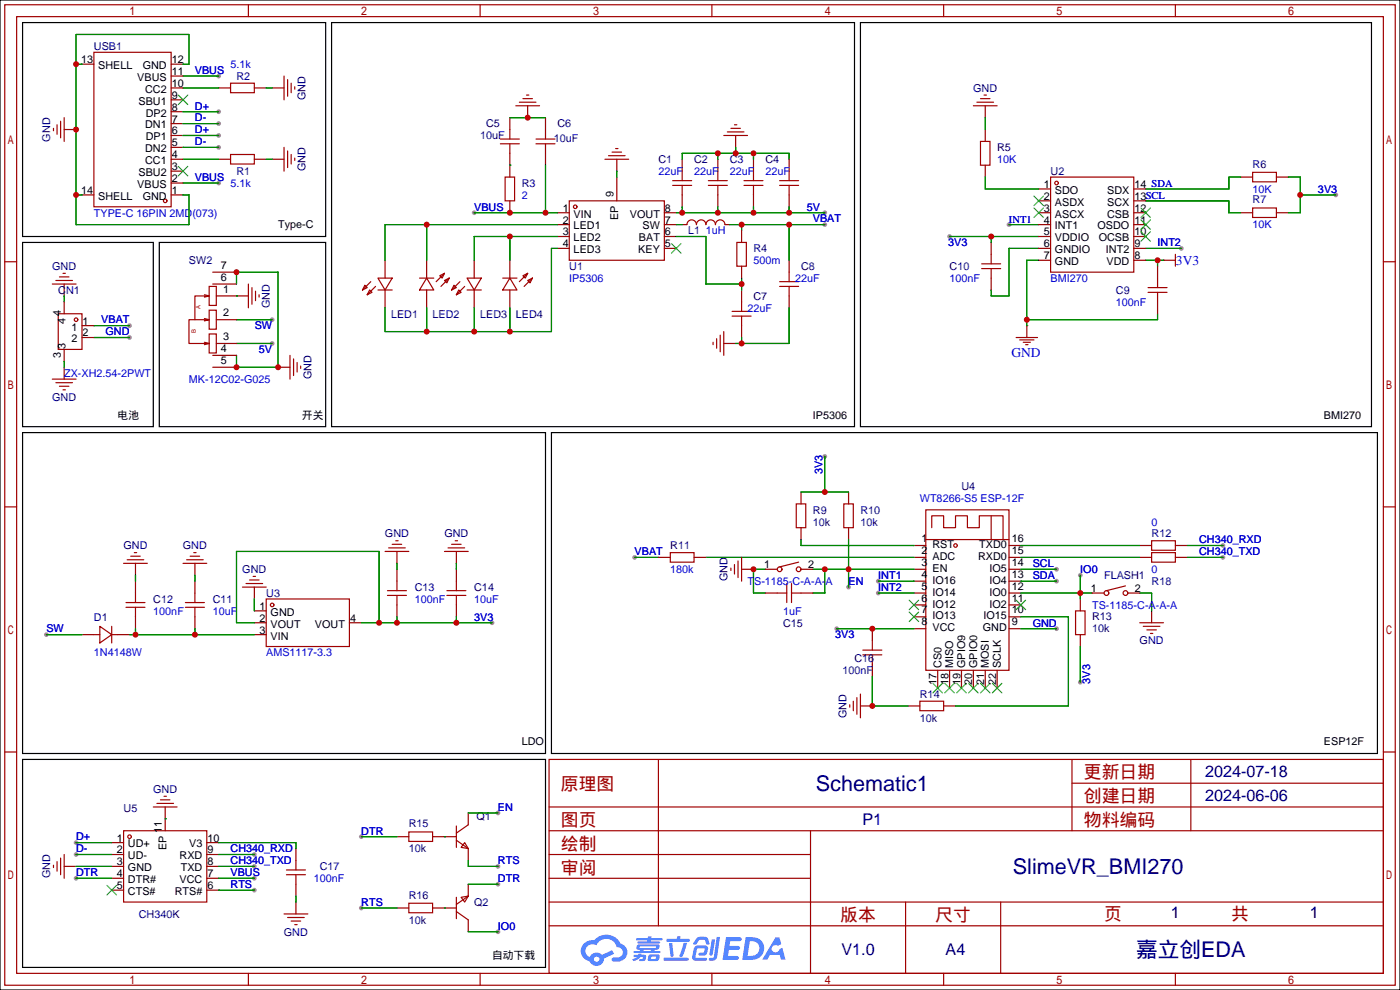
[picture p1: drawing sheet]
<svg xmlns="http://www.w3.org/2000/svg" width="299mm" height="212mm" viewBox="0 0 299 212" stroke-linecap="round" stroke-linejoin="round" font-family="sans-serif">
<path d="M0 0h299.2v211.6h-299.2z" fill="#fff" stroke="#000" stroke-width=".25"/>
<g fill="#999">
<circle cx="46.7" cy="16.3" r=".51"/>
<circle cx="46.7" cy="39.1" r=".51"/>
<circle cx="46.7" cy="23.9" r=".51"/>
<circle cx="46.7" cy="26.4" r=".51"/>
<circle cx="46.7" cy="29" r=".51"/>
<circle cx="46.7" cy="31.5" r=".51"/>
<circle cx="176.3" cy="48" r=".51"/>
<circle cx="176.3" cy="45.5" r=".51"/>
<circle cx="105.2" cy="133.1" r=".51"/>
<circle cx="215.6" cy="48" r=".51"/>
<circle cx="16.3" cy="187.7" r=".51"/>
<circle cx="16.3" cy="180.1" r=".51"/>
<circle cx="106.4" cy="173.7" r=".51"/>
<circle cx="106.4" cy="199.1" r=".51"/>
<circle cx="77.2" cy="194.1" r=".51"/>
<circle cx="77.2" cy="178.8" r=".51"/>
<circle cx="106.4" cy="185.2" r=".51"/>
<circle cx="106.4" cy="189" r=".51"/>
<circle cx="187.7" cy="124.2" r=".51"/>
<circle cx="135.6" cy="119.1" r=".51"/>
<circle cx="230.9" cy="122.9" r=".51"/>
<circle cx="181.4" cy="125.5" r=".51"/>
<circle cx="54.4" cy="190.2" r=".51"/>
<circle cx="54.4" cy="187.7" r=".51"/>
<circle cx="54.4" cy="182.6" r=".51"/>
<circle cx="54.4" cy="185.2" r=".51"/>
<circle cx="261.4" cy="116.6" r=".51"/>
<circle cx="261.4" cy="119.1" r=".51"/>
<circle cx="16.3" cy="182.6" r=".51"/>
<circle cx="58.2" cy="68.3" r=".51"/>
<circle cx="58.2" cy="73.4" r=".51"/>
<circle cx="27.7" cy="72.1" r=".51"/>
<circle cx="27.7" cy="69.6" r=".51"/>
<circle cx="230.9" cy="145.8" r=".51"/>
<circle cx="178.8" cy="134.4" r=".51"/>
<circle cx="176.3" cy="97.5" r=".51"/>
<circle cx="252.5" cy="53.1" r=".51"/>
<circle cx="285.5" cy="41.7" r=".51"/>
<circle cx="202.9" cy="50.5" r=".51"/>
<circle cx="225.8" cy="134.4" r=".51"/>
<circle cx="225.8" cy="121.7" r=".51"/>
<circle cx="225.8" cy="124.2" r=".51"/>
<circle cx="187.7" cy="126.7" r=".51"/>
<circle cx="9.9" cy="135.6" r=".51"/>
<circle cx="101.3" cy="45.5" r=".51"/>
</g>
<g fill="none" stroke="#a10000" stroke-width=".25">
<path d="M1 1h297.2v209.6h-297.2zM3.6 3.6h292.1v204.4h-292.1zM53.1 1v2.6M102.6 1v2.6M152.1 1v2.6M201.7 1v2.6M251.2 1v2.6M1 55.9h2.6M295.7 55.9h2.5M1 108.3h2.6M295.7 108.3h2.5M1 160.7h2.6"/>
<path d="M117.3 162.3h178.4v45.7h-178.4zM117.3 177.5h178.4M117.3 172.5h178.4M140.7 162.3v35.6M173.2 177.5v30.5M229.1 162.3v15.2M229.1 167.4h66.6M254.5 162.3v15.2M295.7 160.7h2.5M117.3 182.6h55.9M117.3 197.9h178.4M117.3 192.8h178.4"/>
<path d="M117.3 187.7h55.9M193.5 192.8v15.2M213.9 192.8v15.2M53.1 208v2.6M102.6 208v2.6M152.1 208v2.6M201.7 208v2.6M251.2 208v2.6"/>
</g>
<g fill="#5487ff">
<path d="M155.2 200.3h2.6a.48 .48 0 0 1 .7 .4 .48 .48 0 0 1-.6 .4h-1.8l-.2 1.1h1.9a.43 .43 0 0 1 .4 .4 .43 .43 0 0 1-.5 .4h-1.9l-.2 1.3h1.7a.45 .45 0 0 1 .5 .2 .45 .45 0 0 1-.1 .6h-3.3z"/>
<path d="M165.7 200.3h.9l.4 1.5-.8 .3a.84 .84 0 0 0-1.2 .3 .84 .84 0 0 0 .4 1.1 .84 .84 0 0 0 1.1-.4l.1-.2 .6-.3 .7 2.5h-1l-.2-1h-2.1l-.6 1h-1.1z"/>
<path d="M152.1 200.8h.7l-.5 3.1a.36 .36 0 0 1-.3 .3 .36 .36 0 0 1-.4-.3z"/>
<path d="M153.2 200.2h.7l-.6 4.3a1.13 1.13 0 0 1-1.8 .6l.2-.4h.7l.2-.2z"/>
<path d="M148.9 200.6l.6-.4h1a.77 .77 0 0 1 .9 .5l.3 1-.2 .2h-.5l-.3-.9-.2-.2-1 .1-.7 1-.6-.1-.1-.2z"/>
<path d="M148.4 202.4l.6-.3h1.7a.81 .81 0 0 1 .7 .5 .81 .81 0 0 1-.2 .8 .81 .81 0 0 1-.9 .8h-.7a.32 .32 0 0 1-.3-.3 .32 .32 0 0 1 .4-.3h.7l.2-.9-1.6 .1-.4 1.8 2.2 .1a.32 .32 0 0 1 .3 .4 .32 .32 0 0 1-.4 .2h-2.2l-.5-.3-.1-.5z"/>
<path d="M141.9 204.7h5a.33 .33 0 0 1 .3 .3 .33 .33 0 0 1-.3 .3h-4.9l-.2-.1z"/>
<path d="M146.1 201.5h.8l-.7 2a.98 .98 0 0 1-.7 1.1l-.3-.3z"/>
<path d="M143 201.6h.7l.3 2.5a.34 .34 0 0 1-.3 .4 .34 .34 0 0 1-.4-.3z"/>
<path d="M142.5 200.7h2.1l.3-.6h.6l-.1 .6h1.7a.32 .32 0 0 1 .4 .3 .32 .32 0 0 1-.4 .3h-4.5l-.2-.2z"/>
<path d="M135.5 204.1h.9l.1-.3h.6v.3h.8a.82 .82 0 0 1-.5 1.3h-.8v-.4l.7-.1 .1-.3a.68 .68 0 0 0-1 .4l-1.1 .4-.1-.4 .9-.5h-.7z"/>
<path d="M136 200.5h2.4l.1-.3h.7v.3h2.2l.2 .3-.2 .2h-2.3v.2h1.8l.2 .3-.2 .1h-4.5l-.1-.4h2l.1-.2h-2.3l-.1-.2z"/>
<path d="M159.4 200.3l-.8 4.9h1.7a2.5 2.5 0 0 0 3-2.5 2.5 2.5 0 0 0-3.1-2.4zM160.3 201.1a1.61 1.61 0 0 1 2 1.5 1.61 1.61 0 0 1-1.8 1.7h-.7z"/>
<path d="M136.2 202a.55 .55 0 0 0-.2 .8 .55 .55 0 0 0 .7 .2l.1 .3h-1.3v.3l5.4 .1 .3-.2-.2-.2h-1.2l.2-.3a.7 .7 0 0 0 .8-.3 .7 .7 0 0 0 0-.8l-4.2-.1zM136.8 202.3l3.3-.1 .1 .1-.2 .3h-3.2zM137.5 203h1.7l-.2 .3h-1.4z"/>
<path d="M138.6 204.2a1.05 1.05 0 0 0 0 1.2 2.91 2.91 0 0 0 2.2-.2 .98 .98 0 0 0 0-1.2h-1.6zM139.2 204.5l.9-.1 .1 .4-.2 .2-.8-.1z"/>
<path d="M124.9 201.6a2.23 2.23 0 0 0-.7 2.3 2.23 2.23 0 0 0 1.8 1.6 1.58 1.58 0 0 0 1.8 .9 1.58 1.58 0 0 0 1.3-1.5l2.2-1.1-.5-.7-2.1 1a1.65 1.65 0 0 0-2.7 .4 1.45 1.45 0 0 1-.8-1.9 1.45 1.45 0 0 1 2-.7l.3 .1a2.3 2.3 0 0 1 2.3-1.3 2.3 2.3 0 0 1 2 1.7 1.12 1.12 0 0 1 1.3 1 1.12 1.12 0 0 1-1.1 1.2h-.7a.45 .45 0 0 0-.6 .4 .45 .45 0 0 0 .5 .5 2.21 2.21 0 0 0 2.2-.5 2.21 2.21 0 0 0 .5-2.3 2.13 2.13 0 0 0-1.3-1.1 3.3 3.3 0 0 0-5.6-.7l-1.1 .1zM127 205a.57 .57 0 0 1 1.1 0 .57 .57 0 0 1-1.1 0z"/>
</g>
<g fill="none" stroke="#870000" stroke-width=".25">
<path d="M17.5 13.7h2.6M36.6 18.8h2.5M36.6 16.3h2.5M36.6 13.7h2.5M46.7 18.8h2.6M54.4 18.8h2.5M58.2 18.8h2.5M13.7 27.7h2.6M36.6 34h2.5M36.6 39.1h2.5M36.6 36.6h2.5M36.6 31.5h2.5"/>
<path d="M36.6 29h2.5M36.6 26.4h2.5M36.6 23.9h2.5M36.6 21.3h2.5M46.7 34h2.6M54.4 34h2.5M58.2 34h2.5M109 25.1v2.6M109 32.8v5M112.8 22.6v2.5M116.6 25.1v2.6M116.6 32.8v2.5"/>
<path d="M131.8 34v2.6M131.8 37.8v5.1M145.8 34v2.6M153.4 34v2.6M157.2 29v2.5M161 34v2.6M168.7 34v2.6M210.6 22.6v2.5M210.6 27.7v2.5M210.6 35.3v2.5M265.2 37.8h2.5M272.8 37.8h2.5"/>
<path d="M17.5 41.7h2.6M36.6 41.7h2.5M45.5 58.2h5M82.3 55.6v3.8M91.2 55.6v3.8M101.3 55.6v3.8M109 42.9v2.6M109 55.6v3.8M119.1 45.5h2.6M119.1 48h2.6M119.1 50.5h2.6M119.1 53.1h2.6"/>
<path d="M142 45.5h2.5M142 48h2.5M142 50.5h2.5M142 53.1h2.5M145.8 48h1M145.8 41.7v2.5M153.4 41.7v2.5M154.9 48h1.1M158.5 49.3v2.5M158.5 56.9v2.5M161 41.7v2.5M168.7 41.7v2.5"/>
<path d="M168.7 55.6v2.6M211.8 51.8v2.6M211.8 59.4v2.6M222 45.5h2.5M222 48h2.5M222 50.5h2.5M222 53.1h2.5M222 40.4h2.5M222 42.9h2.5M222 55.6h2.5M242.3 45.5h2.6M242.3 48h2.6"/>
<path d="M242.3 50.5h2.6M242.3 53.1h2.6M242.3 40.4h2.6M242.3 42.9h2.6M242.3 55.6h2.6M247.4 56.9v2.5M248.7 55.6h.1M265.2 45.5h2.5M272.8 45.5h2.5M13.7 60.7v2.5M13.7 64.5v2.6M13.7 74.7v2.5"/>
<path d="M13.7 78.5v2.5M17.5 69.6h2.6M17.5 72.1h2.6M45.5 78.5h5M45.5 75.9h5M45.5 60.7h5M46.2 73.4h4.3M46.2 63.2h6.9M46.2 68.3h4.3M59.4 78.5h2.6M82.3 62v3.8M91.2 62v3.8"/>
<path d="M101.3 62v3.8M109 62v3.8M154.7 73.4h2.5M158.5 62v2.5M158.5 69.6v2.5M168.7 63.2v2.6M219.5 69.6h.1M247.4 64.5v2.6M84.8 117.9v2.5M97.5 117.9v2.5M140.7 119.1h2.6M148.3 119.1h2.6"/>
<path d="M171.2 105.2v2.5M171.2 112.8v2.5M181.4 105.2v2.5M181.4 112.8v2.5M195.3 119.1h2.6M195.3 116.6h2.6M215.6 119.1h2.6M215.6 116.6h2.6M243.6 119.1h2.5M243.6 116.6h2.5M251.2 119.1h2.5M251.2 116.6h2.5"/>
<path d="M17.5 135.6h2.6M25.1 135.6h2.6M29 120.4v2.5M29 124.2v2.5M29 131.8v2.6M41.7 120.4v2.5M41.7 124.2v2.5M41.7 131.8v2.6M54.4 130.6h2.5M54.4 133.1h2.5M54.4 135.6h2.5M54.4 125.5v2.5"/>
<path d="M74.7 133.1h2.5M84.8 121.7v2.5M84.8 129.3v2.5M97.5 121.7v2.5M97.5 129.3v2.5M158.5 121.7h2.5M163.6 126.7h2.5M163.6 121.7h2.5M171.2 126.7h2.5M171.2 121.7h2.5M186.4 134.4v2.5M195.3 134.4h2.6"/>
<path d="M195.3 131.8h2.6M195.3 129.3h2.6M195.3 126.7h2.6M195.3 124.2h2.6M195.3 121.7h2.6M215.6 134.4h2.6M215.6 131.8h2.6M215.6 129.3h2.6M215.6 126.7h2.6M215.6 124.2h2.6M215.6 121.7h2.6M230.9 128v2.6"/>
<path d="M230.9 135.6v2.6M233.4 126.7h2.6M241 126.7h2.6M246.1 130.6v2.5M183.9 150.9h2.5M186.4 142v2.5M194.1 150.9h2.5M200.4 143.3v3.8M201.7 150.9h2.5M202.9 143.3v3.8M205.5 143.3v3.8M208 143.3v3.8"/>
<path d="M210.6 143.3v3.8M213.1 143.3v3.8M35.3 172.5v5M84.8 178.8h2.6M92.5 178.8h5M100.1 173.7v2.6M13.7 185.2h2.6M23.9 180.1h2.5M23.9 182.6h2.5M23.9 185.2h2.5M23.9 187.7h2.5M23.9 190.2h2.5"/>
<path d="M44.2 180.1h2.5M44.2 182.6h2.5M44.2 185.2h2.5M44.2 187.7h2.5M44.2 190.2h2.5M63.2 181.4v2.5M63.2 189v2.5M63.2 192.8v2.5M84.8 194.1h2.6M92.5 194.1h5M100.1 181.4v2.5M100.1 189v2.5"/>
<path d="M100.1 196.6v2.5"/>
</g>
<g fill="none" stroke="#a10000" stroke-width=".25">
<path d="M20.1 11.2h16.5v33h-16.5zM49.3 17.8h5.1v2h-5.1zM60.7 16.3v5M61.5 17v3.6M62.2 17.8v2M63 18.5v.6M11.4 27.4v.5M12.2 26.7v2M13 25.9v3.6M13.7 25.1v5.1M49.3 33h5.1v2.1h-5.1zM60.7 31.5v5.1"/>
<path d="M61.5 32.3v3.5M62.2 33v2.1M63 33.8v.5M106.9 29.7h4.1M106.9 30.7h4.1M107.9 37.8h2.1v5.1h-2.1zM109 27.7v2M109 30.7v2.1M110.2 22.6h5.1M111 21.8h3.6M111.8 21.1h2M112.5 20.3h.5"/>
<path d="M114.6 29.7h4M114.6 30.7h4M116.6 27.7v2M116.6 30.7v2.1M129.3 34h5.1M130 33.3h3.6M130.8 32.5h2M131.6 31.8h.5M143.8 39.6h4M143.8 38.6h4M145.8 36.6v2M145.8 39.6v2.1"/>
<path d="M151.4 39.6h4M151.4 38.6h4M153.4 36.6v2M153.4 39.6v2.1M154.7 29h5.1M155.4 28.2h3.6M156.2 27.4h2M157 26.7h.5M159 39.6h4.1M159 38.6h4.1M161 36.6v2M161 39.6v2.1"/>
<path d="M166.6 39.6h4.1M166.6 38.6h4.1M168.7 36.6v2M168.7 39.6v2.1M208 22.6h5.1M208.8 21.8h3.5M209.5 30.2h2.1v5.1h-2.1zM209.5 21.1h2.1M210.3 20.3h.5M224.5 37.8h17.8v20.4h-17.8zM267.7 36.8h5.1v2.1h-5.1zM11.9 59.9h3.6"/>
<path d="M12.7 59.2h2M13.5 58.4h.5M80.8 59.4h3l-1.5 2.6zM89.7 59.4h3M91.2 59.4l1.5 2.6h-3zM94 58.9l1-.5-.5 1zM95 59.9l1-.5-.5 1.1zM95 58.4l-1.8 1.8M96 59.4l-1.8 1.8M99.8 59.4h3.1l-1.6 2.6zM107.4 59.4h3.1M109 59.4l1.5 2.6h-3.1z"/>
<path d="M111.8 58.9l1-.5-.5 1zM112.8 59.9l1-.5-.5 1.1zM112.8 58.4l-1.8 1.8M113.8 59.4l-1.8 1.8M121.7 42.9h20.3v12.7h-20.3zM146.8 48a1.02 1.02 0 0 1 1-1 1.02 1.02 0 0 1 1 1M148.8 48a1.02 1.02 0 0 1 1.1-1 1.02 1.02 0 0 1 1 1M150.9 48a1.02 1.02 0 0 1 1-1 1.02 1.02 0 0 1 1 1M152.9 48a1.02 1.02 0 0 1 1-1 1.02 1.02 0 0 1 1 1M157.5 51.8h2v5.1h-2zM168.7 58.2v2M209.8 57.4h4.1"/>
<path d="M209.8 56.4h4.1M211.8 54.4v2M211.8 57.4v2M247.4 59.4v2.1M248.7 55.6h2.5M251.2 54.4v2.5M267.7 44.4h5.1v2.1h-5.1zM11.2 60.7h5.1M12.4 67.1h5.1v7.6h-5.1zM43.7 68.6l1-.3h-4.3v5.1h4.3M43.7 63.5l1-.3h-3v5.1M43.7 68.1l1 .2"/>
<path d="M43.7 73.2l1 .2M43.7 63l1 .2M44.7 66.3h1.5v4.1h-1.5zM44.7 71.4h1.5v4h-1.5zM44.7 61.2h1.5v4.1h-1.5zM44.7 73.4l-1 .3M53.1 60.7v5.1M53.8 61.5v3.5M54.6 62.2v2.1M55.4 63v.5M62 75.9v5.1M62.7 76.7v3.6"/>
<path d="M63.5 77.5v2M64.3 78.2v.5M78 61l.5 .5-1 .5zM79 62l.5 .5-1 .5zM79.2 60.2l-1.7 1.8M80.3 61.2l-1.8 1.8M80.8 62h3M97 61l.5 .5-1 .5zM98 62l.6 .5-1.1 .5zM98.3 60.2l-1.8 1.8M99.3 61.2l-1.8 1.8M99.8 62h3.1"/>
<path d="M152.4 73.2v.5M153.2 72.4v2M153.9 71.6v3.6M154.7 70.9v5M156.5 67.6h4M156.5 66.5h4M158.5 64.5v2M158.5 67.6v2M166.6 61.2h4.1M166.6 60.2h4.1M168.7 61.2v2M217.2 72.1h4.5"/>
<path d="M217.9 72.6h3.1M218.7 73.2h1.5M219.2 73.7h.5M219.5 69.6v2.5M245.4 62.5h4M245.4 61.5h4M247.4 62.5v2M11.2 81h5.1M11.9 81.8h3.6M12.7 82.5h2M13.5 83.3h.5M27.2 119.6h3.5"/>
<path d="M27.9 118.9h2.1M28.7 118.1h.5M39.9 119.6h3.5M40.6 118.9h2.1M41.4 118.1h.5M82.3 117.9h5.1M83.1 117.1h3.5M83.8 116.3h2.1M84.6 115.6h.5M95 117.9h5.1M95.8 117.1h3.5M96.5 116.3h2.1"/>
<path d="M97.3 115.6h.5M143.3 118.1h5v2h-5zM157.7 119.9v3.5M158.5 119.1v5.1M170.2 107.7h2v5.1h-2zM180.3 107.7h2.1v5.1h-2.1zM197.9 109h17.7v34.3h-17.7zM197.9 115.3h17.7M199.1 112.8v-2.6h2.6v2.6h2.5v-2.6h2.6v2.6h2.5v-2.6h5.1v5.1M211.8 110.2v5.1M246.1 115.6h5.1v2h-5.1zM246.1 118.1h5.1v2h-5.1z"/>
<path d="M20.1 135.6h1.2M21.3 133.9l2.6 1.7-2.6 1.8zM23.9 135.6h1.2M23.9 133.9v3.5M26.4 120.4h5.1M26.9 128.8h4.1M26.9 129.8h4.1M29 126.7v2.1M29 129.8v2M39.1 120.4h5.1M39.6 128.8h4.1M39.6 129.8h4.1"/>
<path d="M41.7 126.7v2.1M41.7 129.8v2M51.8 125.5h5.1M52.6 124.7h3.5M53.3 124h2.1M54.1 123.2h.5M56.9 128h17.8v10.2h-17.8zM82.8 126.2h4.1M82.8 127.3h4.1M84.8 124.2v2M84.8 127.3v2M95.5 126.2h4.1"/>
<path d="M95.5 127.3h4.1M97.5 124.2v2M97.5 127.3v2M156.2 121.4v.5M157 120.6v2.1M166.1 126.7h2M168.1 124.7v4.1M169.2 126.7h2M169.2 124.7v4.1M170.7 120.1l-4.1 1.1M184.4 138.9h4.1M184.4 140h4.1"/>
<path d="M186.4 136.9v2M186.4 140v2M229.9 130.6h2v5h-2zM240.5 125.2l-4 1M243.6 133.1h5.1M244.3 133.9h3.6M245.1 134.6h2M245.9 135.4h.5M181.6 150.6v.5M182.4 149.9v2M183.1 149.1v3.6M183.9 148.3v5.1"/>
<path d="M196.6 149.9h5.1v2h-5.1zM26.4 177.5h17.8v15.3h-17.8zM32.8 172.5h5M33.5 171.7h3.6M34.3 170.9h2M35.1 170.2h.5M87.4 177.8h5.1v2h-5.1zM97.5 176.5v4.6M97.5 179.6l2.6 1.8M100.1 176.3l-2.6 1.8M11.4 184.9v.5M12.2 184.2v2"/>
<path d="M13 183.4v3.5M13.7 182.6v5.1M60.7 195.3h5.1M61.2 186.9h4.1M61.2 185.9h4.1M61.5 196.1h3.5M62.2 196.9h2.1M63 197.6h.5M63.2 183.9v2M63.2 186.9v2.1M87.4 193h5.1v2.1h-5.1zM97.5 191.8v4.5"/>
<path d="M97.5 194.8l2.6 1.8M98.6 191.8l1.5-.3-.8 1.3zM99.3 180.1l.8 1.3-1.5-.3zM100.1 191.5l-2.6 1.8"/>
<circle cx="225.8" cy="39.1" r=".38"/>
<circle cx="35.3" cy="42.9" r=".38"/>
<circle cx="122.9" cy="44.2" r=".38"/>
<circle cx="16.3" cy="68.3" r=".38"/>
<circle cx="204.2" cy="116.6" r=".38"/>
<circle cx="58.2" cy="129.3" r=".38"/>
<circle cx="166.6" cy="121.7" r=".51"/>
<circle cx="170.7" cy="121.7" r=".51"/>
<circle cx="236.5" cy="126.7" r=".51"/>
<circle cx="240.5" cy="126.7" r=".51"/>
<circle cx="27.7" cy="178.8" r=".38"/>
</g>
<g fill="none" stroke="#008700" stroke-width=".25">
<path d="M16.3 13.7h1.2M39.1 18.8h7.6M39.1 16.3h7.6M39.1 13.7h1.3v-6.3h-24.1v40.6h24.1v-6.3h-1.3M56.9 18.8h1.3M39.1 34h7.6M39.1 39.1h7.6M39.1 23.9h7.6M39.1 26.4h7.6M39.1 29h7.6M39.1 31.5h7.6M56.9 34h1.3"/>
<path d="M109 35.3h.1M109 25.1h7.6M116.6 35.3v10.2M131.8 36.6v1.2M145.8 34v-1.2h22.9v1.2M153.4 32.8v1.2M157.2 31.5v1.3M161 32.8v1.2M210.6 25.1v2.6M210.6 37.8v2.6h11.4M265.2 37.8h-2.6v2.6h-17.7M275.3 37.8h2.6v7.7h-2.6"/>
<path d="M16.3 41.7h1.2M91.2 48v7.6M101.3 45.5h17.8M109 50.5v5.1M119.1 48h-36.8v7.6M119.1 50.5h-17.8v5.1M119.1 53.1h-1.2v17.8h-35.6v-5.1M144.5 48h1.3M144.5 50.5h6.4v10.2h7.6M144.5 45.5h31.8M145.8 44.2v1.3M153.4 44.2v1.3"/>
<path d="M156 48h20.3M158.5 48v1.3M158.5 59.4v2.6M161 44.2v1.3M168.7 44.2v1.3M168.7 48v7.6M202.9 50.5h19.1M211.8 50.5v1.3M215.6 48h6.4M222 53.1h-6.4v10.1h-3.8v-1.2M222 55.6h-2.5v14M244.9 42.9h17.7v2.6h2.6"/>
<path d="M244.9 53.1h7.6M244.9 55.6h3.8M247.4 55.6v1.3M277.9 41.7h7.6M13.7 63.2v1.3M13.7 77.2v1.3M20.1 72.1h7.6M20.1 69.6h7.6M50.5 63.2h.1M50.5 73.4h7.7M50.5 60.7v-2.5h8.9v20.3h-8.9v-2.6M50.5 68.3h7.7"/>
<path d="M91.2 65.8v5.1M101.3 65.8v5.1M109 65.8v5.1M158.5 72.1v1.3M168.7 65.8v7.6h-11.5M247.4 67.1v1.2h-27.9M176.3 97.5v7.7M135.6 119.1h5.1M150.9 119.1h44.4M171.2 115.3v1.3h24.1M171.2 105.2h10.2M181.4 115.3v10.2"/>
<path d="M218.2 116.6h25.4M218.2 119.1h25.4M253.7 116.6h7.7M253.7 119.1h7.7M9.9 135.6h7.6M27.7 135.6h26.7M29 122.9v1.3M29 134.4v1.2M41.7 122.9v1.3M41.7 134.4v1.2M54.4 128v2.6M54.4 133.1h-3.9v-15.2h30.5v15.2"/>
<path d="M77.2 133.1h28M84.8 120.4v1.3M84.8 131.8v1.3M97.5 120.4v1.3M97.5 131.8v1.3M163.6 121.7h-2.6v5h2.6M173.7 121.7h21.6M176.3 121.7v5h-2.6M178.8 134.4h16.5M187.7 126.7h7.6M187.7 124.2h7.6M218.2 126.7h15.2"/>
<path d="M218.2 131.8h10.1v19.1h-24.1M218.2 124.2h7.6M218.2 121.7h7.6M218.2 134.4h7.6M230.9 122.9v5.1M230.9 138.2v7.6M243.6 126.7h2.5v3.9M186.4 144.5v6.4h7.7M35.3 175h.1M77.2 178.8h7.6M95 178.8h.1M100.1 173.7h6.3"/>
<path d="M16.3 187.7h7.6M16.3 180.1h7.6M16.3 185.2h7.6M16.3 182.6h7.6M46.7 187.7h7.7M46.7 180.1h16.5v1.3M46.7 185.2h7.7M46.7 190.2h7.7M46.7 182.6h7.7M63.2 191.5v1.3M77.2 194.1h7.6M95 194.1h.1"/>
<path d="M100.1 199.1h6.3M100.1 183.9v1.3h6.3M100.1 189h6.3"/>
</g>
<g fill="none" stroke="#3c3" stroke-width=".25">
<path d="M38.1 35.6l2 2M38.1 20.3l2 2.1M40.1 35.6l-2 2M40.1 20.3l-2 2.1M143.5 52.1l2 2M145.5 52.1l-2 2M221 41.9l2 2M221 44.4l2 2.1M223 41.9l-2 2M223 44.4l-2 2.1M243.8 49.5l2.1 2.1M243.8 47l2.1 2"/>
<path d="M243.8 44.4l2.1 2.1M245.9 49.5l-2.1 2.1M245.9 47l-2.1 2M245.9 44.4l-2.1 2.1M194.3 130.8l2 2M194.3 128.3l2 2M196.3 130.8l-2 2M196.3 128.3l-2 2M217.2 128.3l2 2M219.2 128.3l-2 2M199.4 146.1l2 2M201.4 146.1l-2 2"/>
<path d="M201.9 146.1l2.1 2M204 146.1l-2.1 2M204.5 146.1l2 2M206.5 146.1l-2 2M207 146.1l2 2M209 146.1l-2 2M209.5 146.1l2.1 2M211.6 146.1l-2.1 2M212.1 146.1l2 2M214.1 146.1l-2 2M22.9 189.2l2 2.1M24.9 189.2l-2 2.1"/>
</g>
<path d="M4.8 4.8h64.8v45.7h-64.8zM70.9 4.8h111.7v86.4h-111.7zM183.9 4.8h109.2v86.4h-109.2zM4.8 51.8h28v39.4h-28zM34 51.8h35.6v39.4h-35.6zM4.8 92.5h111.8v68.5h-111.8zM117.9 92.5h176.5v68.5h-176.5zM4.8 162.3h111.8v44.5h-111.8z" fill="none" stroke="#000" stroke-width=".25"/>
<g fill="#c00">
<circle cx="16.3" cy="41.7" r=".63"/>
<circle cx="16.3" cy="27.7" r=".63"/>
<circle cx="16.3" cy="13.7" r=".63"/>
<circle cx="158.5" cy="60.7" r=".63"/>
<circle cx="158.5" cy="73.4" r=".63"/>
<circle cx="168.7" cy="48" r=".63"/>
<circle cx="158.5" cy="48" r=".63"/>
<circle cx="153.4" cy="32.8" r=".63"/>
<circle cx="157.2" cy="32.8" r=".63"/>
<circle cx="161" cy="32.8" r=".63"/>
<circle cx="145.8" cy="45.5" r=".63"/>
<circle cx="153.4" cy="45.5" r=".63"/>
<circle cx="161" cy="45.5" r=".63"/>
<circle cx="168.7" cy="45.5" r=".63"/>
<circle cx="91.2" cy="48" r=".63"/>
<circle cx="109" cy="50.5" r=".63"/>
<circle cx="109" cy="70.9" r=".63"/>
<circle cx="101.3" cy="70.9" r=".63"/>
<circle cx="91.2" cy="70.9" r=".63"/>
<circle cx="41.7" cy="135.6" r=".63"/>
<circle cx="29" cy="135.6" r=".63"/>
<circle cx="97.5" cy="133.1" r=".63"/>
<circle cx="84.8" cy="133.1" r=".63"/>
<circle cx="81" cy="133.1" r=".63"/>
<circle cx="247.4" cy="55.6" r=".63"/>
<circle cx="219.5" cy="68.3" r=".63"/>
<circle cx="186.4" cy="150.9" r=".63"/>
<circle cx="230.9" cy="126.7" r=".63"/>
<circle cx="161" cy="121.7" r=".63"/>
<circle cx="181.4" cy="121.7" r=".63"/>
<circle cx="176.3" cy="121.7" r=".63"/>
<circle cx="186.4" cy="134.4" r=".63"/>
<circle cx="176.3" cy="105.2" r=".63"/>
<circle cx="277.9" cy="41.7" r=".63"/>
<circle cx="211.8" cy="50.5" r=".63"/>
<circle cx="109" cy="45.5" r=".63"/>
<circle cx="116.6" cy="45.5" r=".63"/>
<circle cx="112.8" cy="25.1" r=".63"/>
<circle cx="50.5" cy="78.5" r=".63"/>
<circle cx="59.4" cy="78.5" r=".63"/>
<circle cx="50.5" cy="58.2" r=".63"/>
</g>
<g font-size="4.6" fill="#000080">
<text x="174.4" y="169">Schematic1</text>
<text x="216.5" y="186.8">SlimeVR_BMI270</text>
<text x="242.8" y="204.6">嘉立创EDA</text>
</g>
<g font-size="3.8" fill="#a00000">
<text x="231.6" y="166.4">更新日期</text>
<text x="119.9" y="168.9">原理图</text>
<text x="231.6" y="171.5">创建日期</text>
<text x="119.9" y="176.5">图页</text>
<text x="231.6" y="176.5">物料编码</text>
<text x="119.9" y="181.6">绘制</text>
<text x="119.9" y="186.7">审阅</text>
<text x="179.6" y="196.9">版本</text>
<text x="199.9" y="196.9">尺寸</text>
<text x="236" y="196.6">页</text>
<text x="263.1" y="196.6">共</text>
</g>
<g font-size="3.5" fill="#000080">
<text x="257.6" y="166.1">2024-07-18</text>
<text x="257.6" y="171.1">2024-06-06</text>
<text x="184.3" y="176.2">P1</text>
<text x="250.2" y="196.3">1</text>
<text x="280" y="196.3">1</text>
<text x="179.8" y="204.2">V1.0</text>
<text x="202.1" y="204.2">A4</text>
</g>
<g font-size="2.9" fill="#00f">
<text x="251.3" y="56.7">3V3</text>
<text x="216.2" y="76.3">GND</text>
</g>
<g font-size="2.3" fill="#000080">
<text x="20.1" y="10.7">USB1</text>
<text x="50.5" y="17.1">R2</text>
<text x="65.3" y="21.4" transform="rotate(-90 65.3 21.4)">GND</text>
<text x="208" y="19.6">GND</text>
<text x="102.6" y="29.8">10uF</text>
<text x="103.9" y="27.2">C5</text>
<text x="119.1" y="27.2">C6</text>
<text x="10.7" y="30.3" transform="rotate(-90 10.7 30.3)">GND</text>
<text x="118.4" y="30.3">10uF</text>
<text x="140.7" y="34.8">C1</text>
<text x="148.3" y="34.8">C2</text>
<text x="156" y="34.8">C3</text>
<text x="163.6" y="34.8">C4</text>
<text x="213.1" y="32.3">R5</text>
<text x="267.7" y="35.8">R6</text>
<text x="50.5" y="37.4">R1</text>
<text x="65.3" y="36.6" transform="rotate(-90 65.3 36.6)">GND</text>
<text x="111.5" y="39.9">R3</text>
<text x="224.5" y="37.4">U2</text>
<text x="267.7" y="43.4">R7</text>
<text x="147.1" y="50.1">L1</text>
<text x="161" y="53.9">R4</text>
<text x="11.2" y="57.7">GND</text>
<text x="40.4" y="56.4">SW2</text>
<text x="121.7" y="57.7">U1</text>
<text x="171.2" y="57.7">C8</text>
<text x="202.9" y="57.7">C10</text>
<text x="12.4" y="62.8">CN1</text>
<text x="57.7" y="65.8" transform="rotate(-90 57.7 65.8)">GND</text>
<text x="161" y="64.1">C7</text>
<text x="238.5" y="62.8">C9</text>
<text x="83.6" y="67.9">LED1</text>
<text x="92.5" y="67.9">LED2</text>
<text x="102.6" y="67.9">LED3</text>
<text x="110.2" y="67.9">LED4</text>
<text x="66.6" y="81.1" transform="rotate(-90 66.6 81.1)">GND</text>
<text x="11.2" y="85.6">GND</text>
<text x="205.5" y="104.7">U4</text>
<text x="173.7" y="109.8">R9</text>
<text x="173.7" y="112.3">10k</text>
<text x="183.9" y="109.8">R10</text>
<text x="183.9" y="112.3">10k</text>
<text x="26.4" y="117.4">GND</text>
<text x="39.1" y="117.4">GND</text>
<text x="82.3" y="114.9">GND</text>
<text x="95" y="114.9">GND</text>
<text x="143.3" y="117.4">R11</text>
<text x="246.1" y="114.9">R12</text>
<text x="51.8" y="122.5">GND</text>
<text x="155.5" y="124.2" transform="rotate(-90 155.5 124.2)">GND</text>
<text x="236" y="123.7">FLASH1</text>
<text x="246.1" y="125">R18</text>
<text x="32.8" y="128.8">C12</text>
<text x="45.5" y="128.8">C11</text>
<text x="56.9" y="127.6">U3</text>
<text x="88.6" y="126.3">C13</text>
<text x="101.3" y="126.3">C14</text>
<text x="20.1" y="132.6">D1</text>
<text x="167.4" y="133.9">C15</text>
<text x="233.4" y="132.6">R13</text>
<text x="233.4" y="135.1">10k</text>
<text x="243.6" y="137.7">GND</text>
<text x="182.6" y="141.5">C16</text>
<text x="180.1" y="144.1">100nF</text>
<text x="196.6" y="149.1">R14</text>
<text x="180.9" y="153.4" transform="rotate(-90 180.9 153.4)">GND</text>
<text x="196.6" y="154.2">10k</text>
<text x="26.4" y="173.6">U5</text>
<text x="32.7" y="169.5">GND</text>
<text x="87.4" y="176.8">R15</text>
<text x="101.9" y="175.3">Q1</text>
<text x="68.3" y="186">C17</text>
<text x="87.4" y="182.1">10k</text>
<text x="10.7" y="187.7" transform="rotate(-90 10.7 187.7)">GND</text>
<text x="29.7" y="196.1">CH340K</text>
<text x="87.4" y="192">R16</text>
<text x="87.4" y="197.4">10k</text>
<text x="101.3" y="193.6">Q2</text>
<text x="60.7" y="199.9">GND</text>
</g>
<g font-size="2.3">
<text x="17.4" y="13.5">13</text>
<text x="21" y="14.8">SHELL</text>
<text x="29.3" y="17.3">VBUS</text>
<text x="30.5" y="14.8">GND</text>
<text x="36.7" y="16">11</text>
<text x="36.7" y="13.5">12</text>
<text x="29.6" y="22.4">SBU1</text>
<text x="31" y="19.8">CC2</text>
<text x="36.7" y="23.6">8</text>
<text x="36.7" y="21.1">9</text>
<text x="36.7" y="18.6">10</text>
<text x="31" y="27.5">DN1</text>
<text x="31.1" y="30">DP1</text>
<text x="31.1" y="24.9">DP2</text>
<text x="36.7" y="28.7">6</text>
<text x="36.7" y="26.2">7</text>
<text x="31" y="35.1">CC1</text>
<text x="31" y="32.5">DN2</text>
<text x="36.7" y="33.8">4</text>
<text x="36.7" y="31.3">5</text>
<text x="17.4" y="41.4">14</text>
<text x="29.3" y="40.2">VBUS</text>
<text x="29.6" y="37.6">SBU2</text>
<text x="36.7" y="41.4">1</text>
<text x="36.7" y="38.9">2</text>
<text x="36.7" y="36.3">3</text>
<text x="223.1" y="40.2">1</text>
<text x="225.5" y="41.4">SDO</text>
<text x="236.6" y="41.4">SDX</text>
<text x="242.4" y="40.2">14 SDA</text>
<text x="21" y="42.7">SHELL</text>
<text x="30.5" y="42.7">GND</text>
<text x="120.3" y="45.2">1</text>
<text x="120.3" y="47.8">2</text>
<text x="122.6" y="46.5">VIN</text>
<text x="131.1" y="42.1" transform="rotate(-90 131.1 42.1)">9</text>
<text x="132.1" y="47" transform="rotate(-90 132.1 47)">EP</text>
<text x="134.6" y="46.5">VOUT</text>
<text x="142.1" y="47.8">7</text>
<text x="142.1" y="45.2">8</text>
<text x="223.1" y="42.7">2</text>
<text x="223.1" y="45.2">3</text>
<text x="223.1" y="47.8">4</text>
<text x="225.5" y="44">ASDX</text>
<text x="225.5" y="46.5">ASCX</text>
<text x="236.6" y="46.5">CSB</text>
<text x="236.6" y="44">SCX</text>
<text x="242.4" y="47.8">11</text>
<text x="242.4" y="45.2">12</text>
<text x="242.4" y="42.7">13SCL</text>
<text x="59.4" y="48.8">Type-C</text>
<text x="120.3" y="50.3">3</text>
<text x="120.3" y="52.9">4</text>
<text x="122.6" y="49">LED1</text>
<text x="122.6" y="51.6">LED2</text>
<text x="136.6" y="51.6">BAT</text>
<text x="137.3" y="49">SW</text>
<text x="142.1" y="52.9">5</text>
<text x="142.1" y="50.3">6</text>
<text x="223.1" y="50.3">5</text>
<text x="223.1" y="52.9">6</text>
<text x="225.5" y="49">INT1</text>
<text x="225.5" y="51.6">VDDIO</text>
<text x="234.6" y="49">OSDO</text>
<text x="234.8" y="51.6">OCSB</text>
<text x="242.4" y="52.9">9</text>
<text x="242.4" y="50.3">10</text>
<text x="47.2" y="60">6</text>
<text x="47.2" y="57.4">7</text>
<text x="122.6" y="54.1">LED3</text>
<text x="136.4" y="54.1">KEY</text>
<text x="223.1" y="55.4">7</text>
<text x="225.5" y="54.1">GNDIO</text>
<text x="225.5" y="56.7">GND</text>
<text x="236.4" y="54.1">INT2</text>
<text x="236.5" y="56.7">VDD</text>
<text x="242.4" y="55.4">8</text>
<text x="47.7" y="62.5">1</text>
<text x="13" y="67.5" transform="rotate(-90 13 67.5)">4</text>
<text x="14" y="69.3" transform="rotate(-90 14 69.3)">4</text>
<text x="15.3" y="70.6">1</text>
<text x="17.7" y="69.4">1</text>
<text x="17.7" y="71.9">2</text>
<text x="47.7" y="67.6">2</text>
<text x="13" y="76.4" transform="rotate(-90 13 76.4)">3</text>
<text x="14" y="74.7" transform="rotate(-90 14 74.7)">3</text>
<text x="15.3" y="73.2">2</text>
<text x="47.2" y="75.2">4</text>
<text x="47.2" y="77.8">5</text>
<text x="47.7" y="72.7">3</text>
<text x="25.1" y="89.5">电池</text>
<text x="64.5" y="89.5">开关</text>
<text x="173.7" y="89.5">IP5306</text>
<text x="283" y="89.5">BMI270</text>
<text x="196.9" y="118.4">2</text>
<text x="196.9" y="115.9">1</text>
<text x="199.3" y="119.7">ADC</text>
<text x="199.3" y="117.1">RST</text>
<text x="209" y="119.7">RXD0</text>
<text x="209.3" y="117.1">TXD0</text>
<text x="216.3" y="118.4">15</text>
<text x="216.3" y="115.9">16</text>
<text x="163.3" y="121.4">1</text>
<text x="172.7" y="121.4">2</text>
<text x="196.9" y="123.5">4</text>
<text x="196.9" y="120.9">3</text>
<text x="199.3" y="124.8">IO16</text>
<text x="199.3" y="122.2">EN</text>
<text x="211.5" y="124.8">IO4</text>
<text x="211.5" y="122.2">IO5</text>
<text x="216.3" y="123.5">13</text>
<text x="216.3" y="120.9">14</text>
<text x="55.5" y="130.3">1</text>
<text x="57.8" y="131.6">GND</text>
<text x="196.9" y="131.1">7</text>
<text x="196.9" y="128.6">6</text>
<text x="196.9" y="126">5</text>
<text x="199.3" y="129.8">IO12</text>
<text x="199.3" y="127.3">IO14</text>
<text x="211.5" y="129.8">IO2</text>
<text x="211.5" y="127.3">IO0</text>
<text x="216.3" y="131.1">10</text>
<text x="216.3" y="128.6">11</text>
<text x="216.3" y="126">12</text>
<text x="233.2" y="126.5">1</text>
<text x="242.6" y="126.5">2</text>
<text x="55.5" y="132.9">2</text>
<text x="55.5" y="135.4">3</text>
<text x="57.8" y="134.1">VOUT</text>
<text x="57.8" y="136.7">VIN</text>
<text x="67.3" y="134.1">VOUT</text>
<text x="74.8" y="132.9">4</text>
<text x="196.9" y="133.6">8</text>
<text x="199.3" y="134.9">VCC</text>
<text x="199.3" y="132.4">IO13</text>
<text x="210.1" y="134.9">GND</text>
<text x="210.2" y="132.4">IO15</text>
<text x="216.3" y="133.6">9</text>
<text x="201.2" y="142.7" transform="rotate(-90 201.2 142.7)">CS0</text>
<text x="203.7" y="142.7" transform="rotate(-90 203.7 142.7)">MISO</text>
<text x="206.3" y="142.7" transform="rotate(-90 206.3 142.7)">GPIO9</text>
<text x="208.8" y="142.7" transform="rotate(-90 208.8 142.7)">GPIO0</text>
<text x="211.4" y="142.7" transform="rotate(-90 211.4 142.7)">MOSI</text>
<text x="213.9" y="142.7" transform="rotate(-90 213.9 142.7)">SCLK</text>
<text x="200.2" y="146.3" transform="rotate(-90 200.2 146.3)">17</text>
<text x="202.7" y="146.3" transform="rotate(-90 202.7 146.3)">18</text>
<text x="205.3" y="146.3" transform="rotate(-90 205.3 146.3)">19</text>
<text x="207.8" y="146.3" transform="rotate(-90 207.8 146.3)">20</text>
<text x="210.3" y="146.3" transform="rotate(-90 210.3 146.3)">21</text>
<text x="212.9" y="146.3" transform="rotate(-90 212.9 146.3)">22</text>
<text x="111.5" y="159.3">LDO</text>
<text x="283" y="159.3">ESP12F</text>
<text x="25" y="179.9">1</text>
<text x="34.6" y="178" transform="rotate(-90 34.6 178)">11</text>
<text x="44.3" y="179.9">10</text>
<text x="25" y="182.4">2</text>
<text x="25" y="184.9">3</text>
<text x="27.4" y="181.1">UD+</text>
<text x="27.4" y="183.7">UD-</text>
<text x="35.6" y="181.6" transform="rotate(-90 35.6 181.6)">EP</text>
<text x="38.4" y="183.7">RXD</text>
<text x="40.4" y="181.1">V3</text>
<text x="44.3" y="184.9">8</text>
<text x="44.3" y="182.4">9</text>
<text x="25" y="187.5">4</text>
<text x="25" y="190">5</text>
<text x="27.4" y="186.2">GND</text>
<text x="27.4" y="188.7">DTR#</text>
<text x="27.4" y="191.3">CTS#</text>
<text x="37.4" y="191.3">RTS#</text>
<text x="38.4" y="188.7">VCC</text>
<text x="38.6" y="186.2">TXD</text>
<text x="44.3" y="190">6</text>
<text x="44.3" y="187.5">7</text>
<text x="105.2" y="205">自动下载</text>
</g>
<g font-size="2.3" fill="#00f">
<text x="41.7" y="15.8">VBUS</text>
<text x="49.3" y="14.5">5.1k</text>
<text x="41.7" y="23.4">D+</text>
<text x="41.7" y="26">D-</text>
<text x="41.7" y="28.5">D+</text>
<text x="41.7" y="31">D-</text>
<text x="213.1" y="34.9">10K</text>
<text x="41.7" y="38.7">VBUS</text>
<text x="49.3" y="39.9">5.1k</text>
<text x="140.7" y="37.4">22uF</text>
<text x="148.3" y="37.4">22uF</text>
<text x="156" y="37.4">22uF</text>
<text x="163.6" y="37.4">22uF</text>
<text x="267.7" y="41.2">10K</text>
<text x="281.7" y="41.2">3V3</text>
<text x="20.1" y="46.3">TYPE-C 16PIN 2MD(073)</text>
<text x="101.3" y="45">VBUS</text>
<text x="111.5" y="42.5">2</text>
<text x="172.5" y="45">5V</text>
<text x="173.7" y="47.5">VBAT</text>
<text x="150.9" y="50.1">1uH</text>
<text x="202.6" y="52.6">3V3</text>
<text x="247.4" y="52.6">INT2</text>
<text x="267.7" y="48.8">10K</text>
<text x="161" y="56.4">500m</text>
<text x="121.7" y="60.2">IP5306</text>
<text x="169.9" y="60.2">22uF</text>
<text x="202.9" y="60.2">100nF</text>
<text x="224.5" y="60.2">BMI270</text>
<text x="238.5" y="65.3">100nF</text>
<text x="21.7" y="69.1">VBAT</text>
<text x="22.6" y="71.7">GND</text>
<text x="54.4" y="70.4">SW</text>
<text x="159.8" y="66.6">22uF</text>
<text x="55.3" y="75.5">5V</text>
<text x="13.7" y="80.6">ZX-XH2.54-2PWT</text>
<text x="40.4" y="81.8">MK-12C02-G025</text>
<text x="175.8" y="101.3" transform="rotate(-90 175.8 101.3)">3V3</text>
<text x="196.6" y="107.2">WT8266-S5 ESP-12F</text>
<text x="246.1" y="112.3">0</text>
<text x="135.6" y="118.7">VBAT</text>
<text x="256.3" y="116.1">CH340_RXD</text>
<text x="256.3" y="118.7">CH340_TXD</text>
<text x="143.3" y="122.5">180k</text>
<text x="159.8" y="125">TS-1185-C-A-A-A</text>
<text x="181.4" y="125">EN</text>
<text x="187.7" y="123.7">INT1</text>
<text x="220.7" y="121.2">SCL</text>
<text x="220.7" y="123.7">SDA</text>
<text x="230.9" y="122.5">IO0</text>
<text x="246.1" y="122.5">0</text>
<text x="32.8" y="131.4">100nF</text>
<text x="45.5" y="131.4">10uF</text>
<text x="88.6" y="128.8">100nF</text>
<text x="101.3" y="128.8">10uF</text>
<text x="167.4" y="131.4">1uF</text>
<text x="187.7" y="126.3">INT2</text>
<text x="233.4" y="130.1">TS-1185-C-A-A-A</text>
<text x="9.9" y="135.2">SW</text>
<text x="101.3" y="132.6">3V3</text>
<text x="178.5" y="136.4">3V3</text>
<text x="220.7" y="133.9">GND</text>
<text x="20.1" y="140.3">1N4148W</text>
<text x="56.9" y="140.3">AMS1117-3.3</text>
<text x="233" y="146.1" transform="rotate(-90 233 146.1)">3V3</text>
<text x="106.4" y="173.3">EN</text>
<text x="16.3" y="179.6">D+</text>
<text x="77.2" y="178.4">DTR</text>
<text x="16.3" y="182.2">D-</text>
<text x="49.3" y="182.2">CH340_RXD</text>
<text x="49.3" y="184.7">CH340_TXD</text>
<text x="106.4" y="184.7">RTS</text>
<text x="16.3" y="187.2">DTR</text>
<text x="49.3" y="189.8">RTS</text>
<text x="49.3" y="187.2">VBUS</text>
<text x="67.1" y="188.5">100nF</text>
<text x="106.4" y="188.5">DTR</text>
<text x="77.2" y="193.6">RTS</text>
<text x="106.4" y="198.7">IO0</text>
</g>
<text font-size="2.2" fill="#00f" x="215.6" y="47.6">INT1</text>
<g font-size="1.3" fill="#a00000">
<text x="41.9" y="71.2" transform="rotate(-90 41.9 71.2)">B</text>
<text x="42.9" y="66.1" transform="rotate(-90 42.9 66.1)">A</text>
</g>
</svg>
